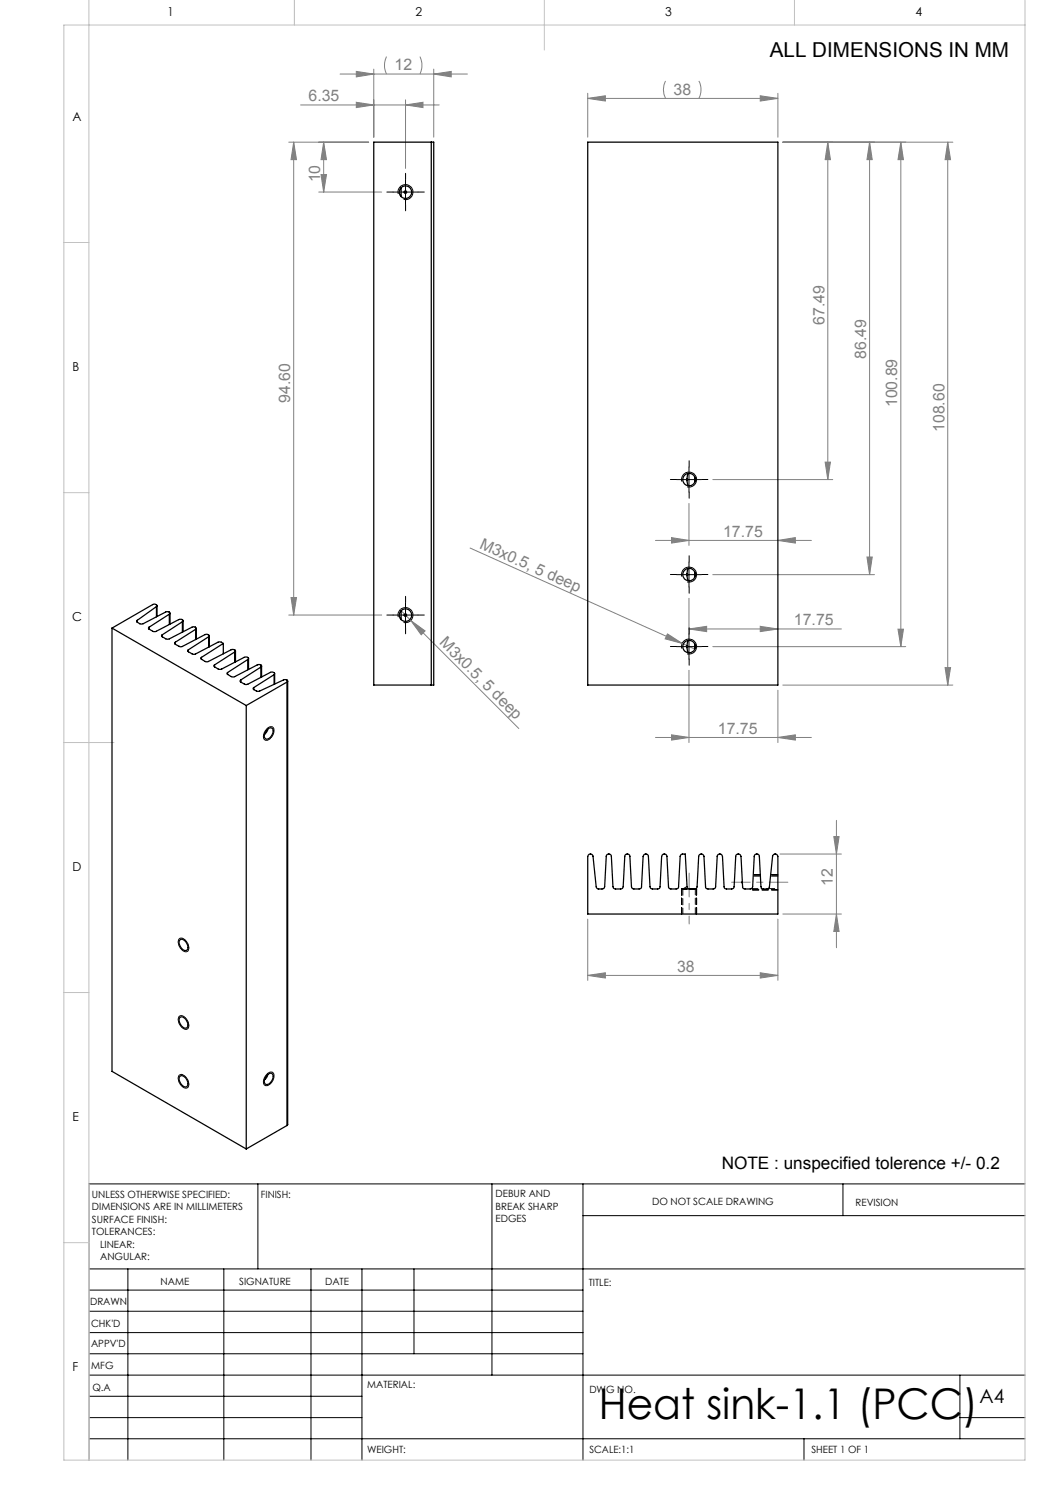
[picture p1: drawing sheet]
<svg xmlns="http://www.w3.org/2000/svg" width="210mm" height="297mm" viewBox="0 0 210 297" stroke-linecap="round" stroke-linejoin="round" font-family="sans-serif">
<g fill="none" stroke="#808080" stroke-width=".2">
<path d="M68 14.8h25.5M71.3 14.3l3.5 .5-3.5 .6zM74.8 13.8v13.6M77.3 11.3a4.1 4.1 0 0 0 0 3.5M81.1 20v13.7M84 11.3a4.1 4.1 0 0 1 0 3.5M86.7 14.8l3.5-.5v1.1zM86.7 13.8v13.6M117.5 19.7l3.6-.5v1zM117.5 18.7v8.7M117.5 19.7h38.1M133.1 16.2a3.8 3.8 0 0 0 0 3.5"/>
<path d="M139.8 16.2a3.8 3.8 0 0 1 0 3.5M152 19.2l3.6 .5-3.6 .5zM155.6 18.7v8.7M57.7 28.4h16M58.7 28.4l.6 3.5h-1.1zM58.7 28.4v94.6M60.1 21h27.7M63.7 38.4h12.6M64.2 34.9h1.1l-.6 3.5zM64.7 28.4l.6 3.5h-1.1zM64.7 28.4v10M71.3 20.5l3.5 .5-3.5 .5z"/>
<path d="M81.1 21l3.5-.5v1zM156.6 28.4h34M165.6 28.4l.5 3.5h-1.1zM165.6 28.4v67.5M173.9 28.4l.5 3.5h-1zM173.9 28.4v86.5M180.2 28.4l.5 3.5h-1.1zM180.2 28.4v100.9M189.5 28.4l.6 3.5h-1.1zM189.5 28.4v108.6M142.6 95.9h23.9M165 92.4h1.1l-.5 3.5z"/>
<path d="M58.2 119.5h1.1l-.6 3.5zM94 109.6l42.5 19.1M131.1 108.1h31.2M134.3 107.5l3.5 .6-3.5 .5zM137.8 100.7v8.4M137.8 119.7v7.1M142.6 114.9h32.3M155.6 108.1l3.5-.6v1.1zM173.4 111.4h1l-.5 3.5zM57.7 123h18.6M80 122l2.2 2.1M82.2 124.1l2.8 2.1-.8 .8z"/>
<path d="M82.2 124.1l21.6 21.6M133.5 126.8l3 1.9-3.5-.9zM136.5 128.7l2.7 1.2M137.8 125.8l3.5-.5v1zM137.8 134.1v14.4M137.8 125.8h30.5M142.6 129.3h38.6M152 125.3l3.6 .5-3.6 .5zM155.6 138v10.5M156.6 137h34M179.6 125.8h1.1l-.5 3.5zM189 133.5h1.1l-.6 3.5z"/>
<path d="M131.1 147.5h31.2M134.3 147l3.5 .5-3.5 .5zM155.6 147.5l3.5-.5v1zM156 170.8h12.3M166.8 167.3h1l-.5 3.5zM167.3 164.1v25.4M117.5 195.1l3.6-.5v1zM117.5 183.8v12.3M117.5 195.1h38.1M152 194.6l3.6 .5-3.6 .5zM155.6 183.8v12.3M156.6 182.8h11.7"/>
<path d="M167.3 182.8l.5 3.5h-1z"/>
</g>
<g fill="none" stroke="#000" stroke-width=".2">
<path d="M78.6 38.4h5M79.7 38.8a1.49 1.49 0 0 1 1.3-1.9 1.49 1.49 0 0 1 1.6 1.7 1.49 1.49 0 0 1-1.9 1.3M81.1 35.9v5M135.3 95.9h5M136.3 96.3a1.51 1.51 0 0 1 1.4-1.9 1.51 1.51 0 0 1 1.6 1.6 1.51 1.51 0 0 1-1.9 1.4M137.8 93.4v5M135.3 114.9h5M136.3 115.3a1.51 1.51 0 0 1 1.4-1.9 1.51 1.51 0 0 1 1.6 1.7 1.51 1.51 0 0 1-1.9 1.3M137.8 112.4v5M78.6 123h5M79.7 123.4a1.5 1.5 0 0 1 1.3-1.8 1.5 1.5 0 0 1 1.6 1.6 1.5 1.5 0 0 1-1.9 1.3M81.1 120.5v5"/>
<path d="M135.3 129.3h5M136.3 129.7a1.51 1.51 0 0 1 1.4-1.9 1.51 1.51 0 0 1 1.6 1.6 1.51 1.51 0 0 1-1.9 1.4M137.8 126.8v5M53.3 145.8l.1-.1a.76 .76 0 0 1 1.1-.3 .76 .76 0 0 1 .3 1 1.75 1.75 0 0 1-1.8 1.6 1.58 1.58 0 0 1 .3-2.2zM35.8 187.8a1.18 1.18 0 0 1 1.7 .8l.2 .6a.78 .78 0 0 1-.3 1.1 .78 .78 0 0 1-1.1-.4 1.85 1.85 0 0 1-.5-2.1zM35.8 215.1a1.13 1.13 0 0 1 1.7 .8l.2 .6a.78 .78 0 0 1-.3 1.1 .78 .78 0 0 1-1.1-.4l-.5-.8-.2-.7zM35.8 203.3a1.33 1.33 0 0 1 1.8 1l.1 .4a.77 .77 0 0 1-.3 1.1 .77 .77 0 0 1-1.1-.3 1.91 1.91 0 0 1-.5-2.2zM53.4 214.8a.76 .76 0 0 1 1.1-.3 .76 .76 0 0 1 .3 1 1.75 1.75 0 0 1-1.8 1.6 1.62 1.62 0 0 1 .4-2.3zM51.6 236.8v17M98.4 236.8v38.2M116.6 236.8v55.2M168.6 236.8v6.3"/>
<path d="M205 236.8h-187.2v55.2M17.8 253.8h187.2M17.8 258h98.8M25.6 253.8v38.2M44.8 253.8v38.2M62.2 253.8v38.2M72.4 253.8v38.2M82.8 253.8v17M116.6 243.1h88.4M17.8 270.8h98.8M17.8 266.5h98.8M17.8 262.3h98.8"/>
<path d="M17.8 279.3h54.6M17.8 275h187.2M192 275v12.8M17.8 287.8h187.2M17.8 283.5h54.6M160.8 287.8v4.2M192 283.5h13"/>
</g>
<path d="M146.3 176.4h11.3" fill="none" stroke="#808080" stroke-width=".2" stroke-dasharray="15.2 1.3 1.3 1.3" stroke-dashoffset="11.5"/>
<path d="M137.8 177.8v-3.2" fill="none" stroke="#808080" stroke-width=".2" stroke-dasharray="15.2 1.3 1.3 1.3"/>
<path d="M137.8 177.8v7" fill="none" stroke="#808080" stroke-width=".2" stroke-dasharray="15.2 1.3 1.3 1.3" stroke-dashoffset="13.6"/>
<path d="M17.8 0v292M58.9 0v5M108.9 0v10M158.9 0v5M205 0v292h-192.2v-287h192.2M12.8 48.5h5M12.8 98.5h5M12.8 148.5h10M12.8 198.5h5M12.8 248.5h5" fill="none" stroke="#c0c0c0" stroke-width=".2"/>
<g fill="none" stroke="#000" stroke-width=".2" stroke-dasharray="15.2 1.3 1.3 1.3">
<path d="M78.6 38.4h-1.2M81.1 35.9v-1.2M83.6 38.4h1.3M81.1 40.9v1.3M135.3 95.9h-1.2M137.8 93.4v-1.3M137.8 98.4v1.2M140.3 95.9h1.3M135.3 114.9h-1.2M137.8 112.4v-1.2M137.8 117.4v1.3M140.3 114.9h1.3"/>
<path d="M78.6 123h-1.2M81.1 120.5v-1.2M81.1 125.5v1.3M83.6 123h1.3M135.3 129.3h-1.2M137.8 126.8v-1.2M137.8 131.8v1.2M140.3 129.3h1.3"/>
</g>
<path d="M139.3 177.8h-3M150.6 178v-.3M152.1 175h-1.5M155.6 178h-5M155.6 175h-1.5M136.3 182.8v-5M139.3 182.8v-5" fill="none" stroke="#000" stroke-width=".2" stroke-dasharray="1.3 .6"/>
<g fill="#808080">
<path d="M133.5 126.8l3 1.9-3.5-.9z"/>
<path d="M82.2 124.1l2.8 2.1-.8 .8z"/>
<path d="M134.3 107.5l3.5 .6-3.5 .5zM155.6 108.1l3.5-.6v1.1zM134.3 147l3.5 .5-3.5 .5zM155.6 147.5l3.5-.5v1zM137.8 125.8l3.5-.5v1zM152 125.3l3.6 .5-3.6 .5zM117.5 19.7l3.6-.5v1zM152 19.2l3.6 .5-3.6 .5zM71.3 14.3l3.5 .5-3.5 .6zM86.7 14.8l3.5-.5v1.1zM71.3 20.5l3.5 .5-3.5 .5zM81.1 21l3.5-.5v1z"/>
<path d="M167.3 182.8l.5 3.5h-1zM166.8 167.3h1l-.5 3.5z"/>
<path d="M173.4 111.4h1l-.5 3.5zM173.9 28.4l.5 3.5h-1zM179.6 125.8h1.1l-.5 3.5zM180.2 28.4l.5 3.5h-1.1z"/>
<path d="M189.5 28.4l.6 3.5h-1.1zM189 133.5h1.1l-.6 3.5zM165.6 28.4l.5 3.5h-1.1zM165 92.4h1.1l-.5 3.5zM64.7 28.4l.6 3.5h-1.1zM64.2 34.9h1.1l-.6 3.5zM58.7 28.4l.6 3.5h-1.1zM58.2 119.5h1.1l-.6 3.5z"/>
<path d="M117.5 195.1l3.6-.5v1zM152 194.6l3.6 .5-3.6 .5z"/>
</g>
<g fill="none" stroke="#000" stroke-width=".25">
<path d="M80.2 37.5v1.8M86.3 28.4h.4v108.6h-.4M86.3 28.4h-11.5v108.6h11.5M86.3 28.4v108.6M117.5 28.4h38.1v108.6h-38.1zM137.9 94.7h-.1a2.16 2.16 0 0 0 0 2.5h.1M138.9 95.4l.1 .4-.1 .7M137.9 113.7h-.1a2.1 2.1 0 0 0 0 2.4l.1 .1M138.9 114.3l.1 .5-.1 .7M22.4 125.6v88.7l26.8 15.5M22.4 125.6l26.8 15.5M27.4 124.1v.4"/>
<path d="M29.8 125.4v.4M31.3 121.3a.42 .42 0 0 0-.2-.5 .42 .42 0 0 0-.5 .1l-8.2 4.7M31.3 121.3l-3.9 2.8M31.3 121.3v2.1M31.4 121.1v2.2M32.5 127l-.2 .1 .2 .2M32.5 127v.3M33.9 122.8a.47 .47 0 0 0-.2-.5 .47 .47 0 0 0-.6 .1l-4.6 2.4h-.5l-.6-.4v-.3M33.9 122.8l-4.1 2.6M33.9 122.8v2.1M34 122.7v2.1M35.1 128.4l-.2 .2 .2 .3"/>
<path d="M35.1 128.4v.4M36.5 124.4a.39 .39 0 0 0-.1-.6 .39 .39 0 0 0-.6 .1l-4.7 2.4h-.5l-.8-.5v-.4M36.5 124.4l-4 2.6M36.5 124.4v2M36.6 124.1v2.2M37.7 130l-.2 .1 .2 .2M37.7 130v.3M39.1 125.9a.41 .41 0 0 0-.1-.6 .41 .41 0 0 0-.5 .1l-4.7 2.4h-.6l-.7-.5M39.1 125.9l-4 2.5M39.1 125.9v2M39.2 125.7v2.1M40.3 131.5a.2 .2 0 0 0-.2 .2 .2 .2 0 0 0 .2 .2"/>
<path d="M40.3 131.5v.4M41.7 127.3a.43 .43 0 0 0-.2-.5 .43 .43 0 0 0-.5 .1l-4.6 2.4h-.5l-.8-.4M41.7 127.3l-4 2.7M41.7 127.3v2.1M41.8 127.2v2.2M42.9 133v.4M44.7 128.7l-.5-.3h-.5l-4.9 2.5-1.1-.6M44.7 128.7l-4.4 2.8M44.7 128.7v2.1M45.5 134.5v.4M47 130.4v-.1a.47 .47 0 0 0-.2-.5 .47 .47 0 0 0-.6 .2l-4.6 2.4h-.4l-.9-.5M47 130.4l-4.1 2.6"/>
<path d="M47 130.4v2M47.1 130.2v2.2M48.2 136l-.2 .2 .2 .2M48.2 136v.4M49.5 131.5l-.6-.1-4.7 2.5-.5-.1-.8-.5v-.3M49.5 131.5h.1M49.6 131.5l.1 .2-.1 .2M49.6 131.9l-4.1 2.6M49.6 131.9v2M49.7 131.7v2.2M50.8 137.5v.4M52.2 133.4v-.1a.46 .46 0 0 0-.2-.4 .46 .46 0 0 0-.6 .1l-4.6 2.4h-.5l-.8-.5v-.4"/>
<path d="M52.2 133.4l-4 2.6M52.2 133.4v2.1M52.3 133.2v2.2M54.8 134.9a.44 .44 0 0 0-.1-.5 .44 .44 0 0 0-.6 .1l-4.6 2.4h-.4l-.9-.5M54.8 134.9l-4 2.6M54.8 134.9v2M54.9 134.7v2.1M57.4 136.4a.39 .39 0 0 0-.1-.5 .39 .39 0 0 0-.5 .1l-5 2.3h-.4l-.6-.4-.2-.1 .2-.3M57.4 136.4l-8.2 4.7M57.4 136.4v88.7M57.5 136.2v88.8l-.1 .1M80.2 122.1v1.8"/>
<path d="M137.9 128.1h-.1a2.16 2.16 0 0 0 0 2.5h.1M138.9 128.7l.1 .5-.1 .7M49.2 141.1v88.7M53.5 145.8a.68 .68 0 0 1 1-.1 .68 .68 0 0 1 0 1.1l-.5 .8a.63 .63 0 0 1-.9 .2 .63 .63 0 0 1-.2-.9zM53.6 145.8l-.7 1.1M117.7 171l.5-.2 .4 .4 .7 6.3 .3 .3h.8a.48 .48 0 0 0 .5-.5l.3-6a.51 .51 0 0 1 .6-.5 .51 .51 0 0 1 .5 .5l.3 6a.48 .48 0 0 0 .5 .5h1a.48 .48 0 0 0 .5-.5l.4-6a.51 .51 0 0 1 .5-.5 .51 .51 0 0 1 .5 .5l.3 6 .1 .3 .3 .2h1.1a.43 .43 0 0 0 .5-.5l.3-6a.53 .53 0 0 1 .6-.5 .53 .53 0 0 1 .5 .5l.3 6.2 .4 .3h1.1a.43 .43 0 0 0 .5-.5l.3-6a.53 .53 0 0 1 .6-.5 .53 .53 0 0 1 .5 .5l.3 6a.43 .43 0 0 0 .5 .5h1a.43 .43 0 0 0 .5-.5l.3-6 .1-.2 .4-.3h.6l.3 6.5a.43 .43 0 0 0 .5 .5h1a.43 .43 0 0 0 .5-.5l.3-6a.53 .53 0 0 1 .6-.5 .53 .53 0 0 1 .5 .5l.3 6a.43 .43 0 0 0 .5 .5h1a.43 .43 0 0 0 .5-.5l.3-6a.53 .53 0 0 1 .6-.5 .53 .53 0 0 1 .5 .5l.3 6a.43 .43 0 0 0 .5 .5h1.1l.4-.3 .3-6.2a.53 .53 0 0 1 .6-.5 .53 .53 0 0 1 .5 .5l.3 6a.43 .43 0 0 0 .5 .5h1.1l.3-.2 .1-.3 .3-6a.51 .51 0 0 1 .6-.5 .51 .51 0 0 1 .5 .5l.3 6a.48 .48 0 0 0 .5 .5h.9l.3-.4 .6-6.1a.53 .53 0 0 1 .6-.5 .53 .53 0 0 1 .5 .5v11.5h-38.1v-11.5zM139 177.8h.1M147.6 170.8h.1M35.9 188a1.05 1.05 0 0 1 1.6 .9 .73 .73 0 0 1-.2 1.2 .73 .73 0 0 1-1-.5l-.5-.8zM35.9 215.3a1.05 1.05 0 0 1 1.6 .9 .73 .73 0 0 1-.2 1.1 .73 .73 0 0 1-1-.4l-.5-.9zM35.9 203.5a1.05 1.05 0 0 1 1.6 .9 .73 .73 0 0 1-.2 1.2 .73 .73 0 0 1-1-.5l-.5-.8zM53.5 214.9a.63 .63 0 0 1 .9-.2 .63 .63 0 0 1 .2 .8 1.38 1.38 0 0 1-1.5 1.3 1.37 1.37 0 0 1 .4-1.9z"/>
<path d="M53.6 214.9l-.3 .6-.4 .5M57.4 225.1l-8.2 4.7"/>
<circle cx="81.1" cy="38.4" r=".25"/>
<circle cx="81.1" cy="38.4" r="1.24"/>
<circle cx="137.8" cy="95.9" r="1.25"/>
<circle cx="137.8" cy="114.9" r="1.24"/>
<circle cx="81.1" cy="123" r=".26"/>
<circle cx="81.1" cy="123" r="1.24"/>
<circle cx="137.8" cy="129.3" r="1.24"/>
</g>
<path d="M136.6 177.8v5M137.4 177.3l-.8 .5M137.9 177.8h-1.3M139.1 177.8h-.2M139.1 177.8h-.1M148.3 176.5l.2 .2M148.4 176.2l-.1 .3M150.3 177.7h2.1M152.1 175.2h-1.5M153.7 177.7h1.9M155.6 175.2h-1.5M139.1 182.8v-5" fill="none" stroke="#000" stroke-width=".2" stroke-dasharray="1.3 .6"/>
<text font-size="8.5" x="119.8" y="283.7">Heat sink-1.1 (PCC)</text>
<text font-size="4.1" x="154" y="11.3">ALL DIMENSIONS IN MM</text>
<text font-size="3.9" x="195.9" y="280.6">A4</text>
<text font-size="3.4" x="144.3" y="233.9">NOTE : unspecified tolerence +/- 0.2</text>
<g font-size="3.2" fill="#808080">
<text x="78.9" y="14.1">12</text>
<text x="61.7" y="20.3">6.35</text>
<text x="134.7" y="18.9">38</text>
<text x="64.1" y="36.5" transform="rotate(-90 64.1 36.5)">10</text>
<text x="164.9" y="65" transform="rotate(-90 164.9 65)">67.49</text>
<text x="173.2" y="71.8" transform="rotate(-90 173.2 71.8)">86.49</text>
<text x="58.1" y="80.6" transform="rotate(-90 58.1 80.6)">94.60</text>
<text x="179.5" y="81.5" transform="rotate(-90 179.5 81.5)">100.89</text>
<text x="188.9" y="86.4" transform="rotate(-90 188.9 86.4)">108.60</text>
<text x="144.6" y="107.3">17.75</text>
<text x="95.8" y="109.6" transform="rotate(24 95.8 109.6)">M3x0.5, 5 deep</text>
<text x="158.8" y="125.1">17.75</text>
<text x="87.8" y="128.7" transform="rotate(45 87.8 128.7)">M3x0.5, 5 deep</text>
<text x="143.6" y="146.8">17.75</text>
<text x="166.6" y="177.2" transform="rotate(-90 166.6 177.2)">12</text>
<text x="135.4" y="194.4">38</text>
</g>
<g font-size="2.5">
<text x="33.5" y="3.2">1</text>
<text x="83.1" y="3.2">2</text>
<text x="133.1" y="3.2">3</text>
<text x="183.1" y="3.2">4</text>
<text x="14.5" y="24.2">A</text>
<text x="14.5" y="74.2">B</text>
<text x="14.5" y="124.2">C</text>
<text x="14.5" y="174.2">D</text>
<text x="14.5" y="224.2">E</text>
<text x="14.5" y="274.2">F</text>
</g>
<g font-size="2">
<text x="18.4" y="239.6">UNLESS OTHERWISE SPECIFIED:</text>
<text x="52.2" y="239.6">FINISH:</text>
<text x="99.1" y="239.5">DEBUR AND</text>
<text x="18.4" y="242.1">DIMENSIONS ARE IN MILLIMETERS</text>
<text x="18.4" y="244.6">SURFACE FINISH:</text>
<text x="99.1" y="242">BREAK SHARP</text>
<text x="99.1" y="244.5">EDGES</text>
<text x="130.4" y="241">DO NOT SCALE DRAWING</text>
<text x="171.1" y="241.2">REVISION</text>
<text x="18.4" y="247.1">TOLERANCES:</text>
<text x="20" y="249.6">LINEAR:</text>
<text x="20" y="252.1">ANGULAR:</text>
<text x="32.1" y="257">NAME</text>
<text x="47.8" y="256.9">SIGNATURE</text>
<text x="65" y="256.9">DATE</text>
<text x="117.8" y="257.2">TITLE:</text>
<text x="18" y="261.1">DRAWN</text>
<text x="18.2" y="269.4">APPV'D</text>
<text x="18.2" y="265.3">CHK'D</text>
<text x="18.3" y="273.8">MFG</text>
<text x="18.5" y="278.1">Q.A</text>
<text x="73.4" y="277.5">MATERIAL:</text>
<text x="117.9" y="278.6">DWG NO.</text>
<text x="73.4" y="290.5">WEIGHT:</text>
<text x="117.9" y="290.6">SCALE:1:1</text>
<text x="162.3" y="290.6">SHEET 1 OF 1</text>
</g>
</svg>
